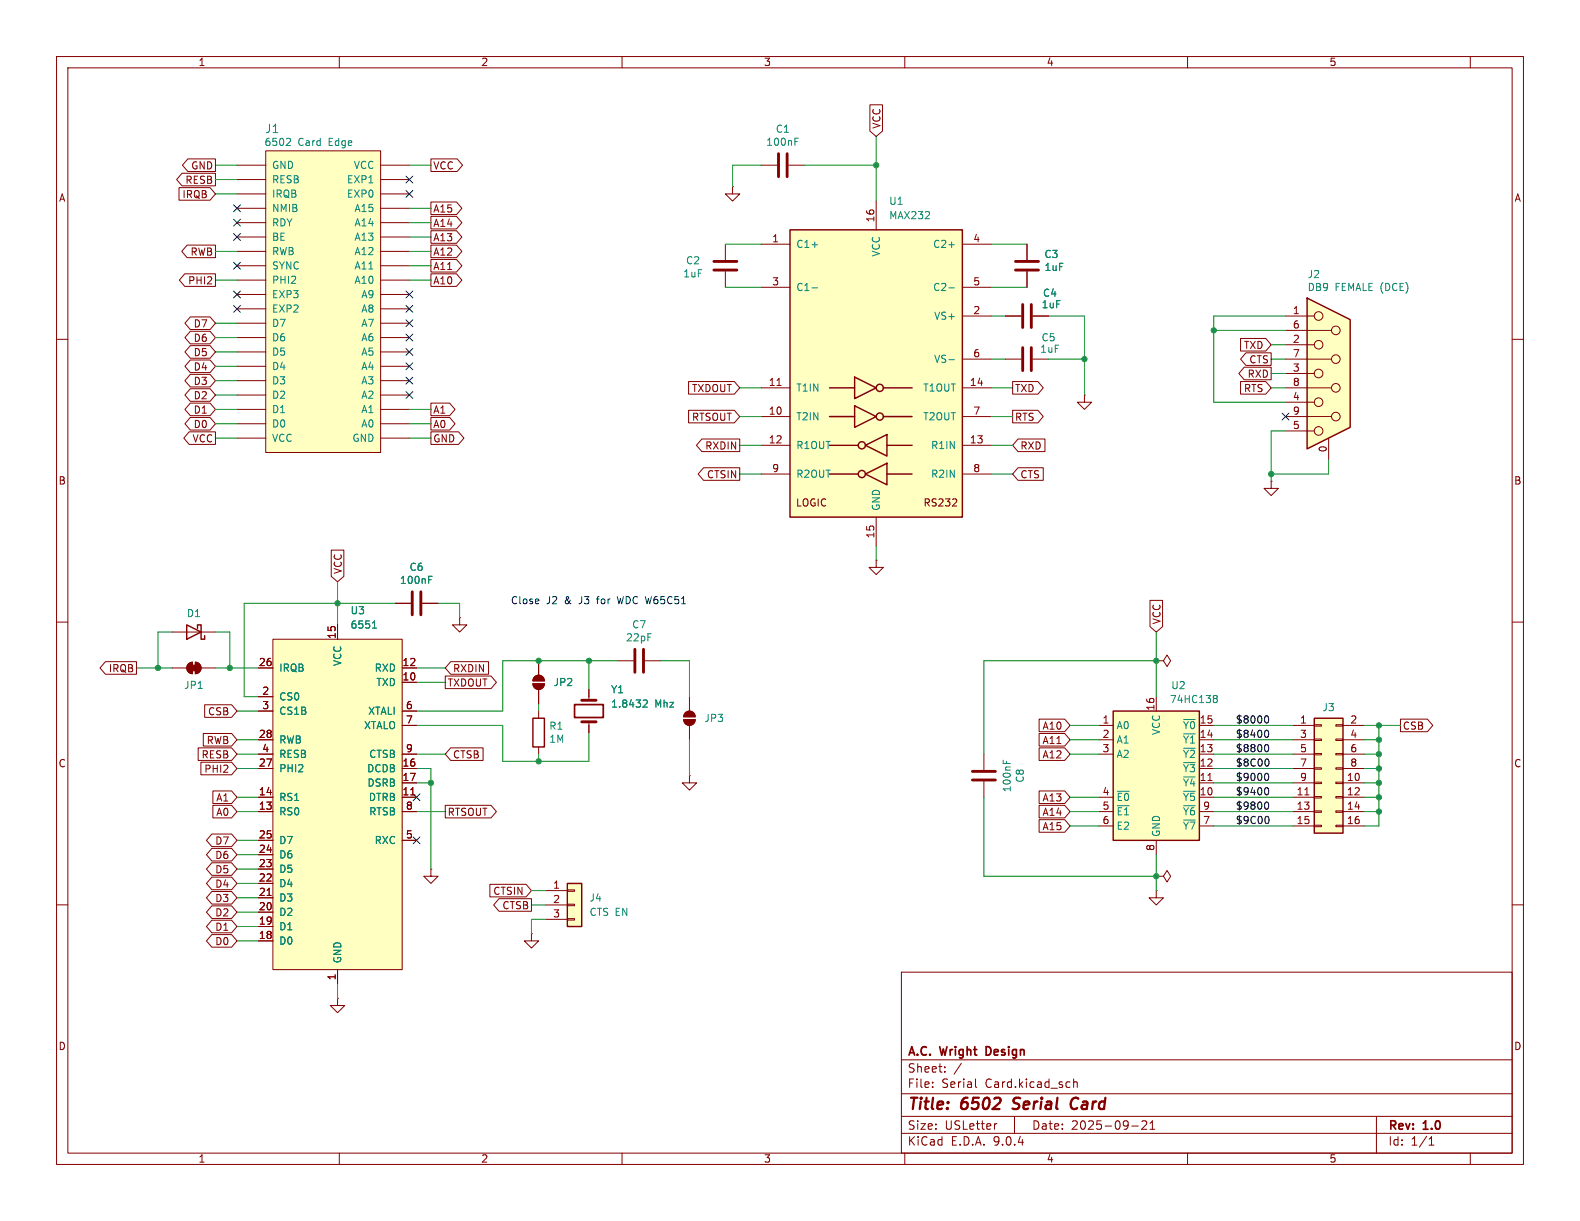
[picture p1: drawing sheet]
<svg xmlns="http://www.w3.org/2000/svg" width="279mm" height="216mm" viewBox="0 0 279 216" stroke-linecap="round" stroke-linejoin="round" font-family="sans-serif">
<g fill="none" stroke="#840000" stroke-width=".18">
<path d="M10 10h259.4v195.9h-259.4zM12 12h255.4v191.9h-255.4zM60 10v2M110 10v2M160 10v2M210 10v2M260 10v2M177.8 55.9h2.8M181.6 43.2v2.8M181.6 48v2.8M182.6 55.9h2.8M10 60h2"/>
<path d="M267.4 60h2M10 110h2M267.4 110h2M10 160h2M94 165.1v1.3h1.2l-1.2 1.2-1.3-1.2h1.3M94 165.1h.1M159.4 171.9h108v32h-108zM267.4 160h2M159.4 197.4h108M159.4 193.4h108M159.4 187.4h108M164.9 192.1v.2"/>
<path d="M164.9 191.4v.1M167.1 189.4v.2M167.1 188.7v.1M170 188l-1.3 1.9M172.5 190.8v1.3l.2 .2M176.3 198.7l-.3 .1M179.4 197.4v3M189.9 190.8v1.5M189.9 191.4l.2-.1 .3 .1 .1 .9M200.1 199.1h1.2M201.9 198.3l.6-.1 .2 .1 .1 .3-.9 1.1h.9M203.4 199.7h.8"/>
<path d="M203.4 198.6l.4-.4v1.5M243.4 197.4v6.5M60 203.9v2M110 203.9v2M159.4 200.4h108M160 203.9v2M210 203.9v2M252.7 202.5h.9M252.7 201.4l.4-.4v1.5M260 203.9v2"/>
</g>
<path d="M179 196l.3 .1M179.4 194.3l-.2 .4 .1 .2M190.3 194.1a1.13 1.13 0 0 0-.9 .7 1.13 1.13 0 0 0 .2 1.2l.3 .1 .5-.1" fill="none" stroke="#840000" stroke-width=".4"/>
<path d="M174.7 185.1h-.3v1.5h.3" fill="none" stroke="#840000" stroke-width=".3"/>
<path d="M179.6 46.2h4M179.6 47.8h4M180.8 53.8v4.1M182.4 53.8v4.1" fill="none" stroke="#840000" stroke-width=".51"/>
<path d="M139.7 40.6h30.5v50.8h-30.5z" fill="#ffffc2"/>
<g fill="none" stroke="#840000" stroke-width=".25">
<path d="M139.7 40.6h30.5v50.8h-30.5zM146.7 68.6h4.4M146.7 73.7h4.4M146.7 78.7h5.1M151.1 66.7l3.8 1.9-3.8 1.9zM151.1 71.8l3.8 1.9-3.8 1.9zM153 78.7l3.8-1.9v3.8zM156.2 68.6h5.1M156.2 73.7h5.1M156.8 78.7h4.5M146.7 83.8h5.1M153 83.8l3.8-1.9v3.8z"/>
<path d="M156.8 83.8h4.5"/>
<circle cx="152.4" cy="78.7" r=".63"/>
<circle cx="155.6" cy="68.6" r=".63"/>
<circle cx="155.6" cy="73.7" r=".63"/>
<circle cx="152.4" cy="83.8" r=".63"/>
</g>
<g fill="none" stroke="#840000" stroke-width=".18">
<path d="M134.6 29.2h2.8M139.4 29.2h2.8M154.9 35.6v5M134.6 43.2h5.1M134.6 50.8h5.1M170.2 43.2h5.1M170.2 50.8h5.1M170.2 55.9h5.1M134.6 68.6h5.1M134.6 73.7h5.1M134.6 78.7h5.1M137.4 68.2h.7"/>
<path d="M170.2 68.6h5.1M170.2 73.7h5.1M170.2 78.7h5.1M170.2 63.5h5.1M177.8 63.5h2.8M182.6 63.5h2.8M134.6 83.8h5.1M154.9 99.1v1.2h1.3l-1.3 1.3-1.2-1.3h1.2M154.9 99.1h.1M154.9 91.4v5.1M168.4 89.5h.8M169.1 88.3v.5"/>
<path d="M170.2 83.8h5.1M109.2 116.8h2.8M114 116.8h2.8"/>
</g>
<path d="M140.6 25h.4M140.6 24.4h.6M143.6 43.3h1M143.6 50.9h1M167.8 43.3h1M167.8 50.9h1M167.8 63.6h1" fill="none" stroke="#008484" stroke-width=".18"/>
<path d="M137.7 27.2v4M139.2 27.2v4M180.8 61.5v4M182.4 61.5v4M112.3 114.8v4.1M113.8 114.8v4.1" fill="none" stroke="#840000" stroke-width=".51"/>
<path d="M231.1 52.7l7.7 3.8v19.1l-7.7 3.8z" fill="#ffffc2"/>
<path d="M231.1 52.7l7.7 3.8v19.1l-7.7 3.8zM94.2 127h2.1v5.1h-2.1z" fill="none" stroke="#840000" stroke-width=".25"/>
<g fill="none" stroke="#840000" stroke-width=".18">
<path d="M227.3 55.9h5.1M227.3 58.4h8.2M191.8 69.9v1.2h1.2l-1.2 1.3-1.3-1.3h1.3M191.8 69.9h.1M227.3 61h5.1M227.3 63.5h8.2M227.3 66h5.1M227.3 68.6h8.2M227.3 71.1h5.1M227.3 73.7h8.2M227.3 76.2h5.1M234.9 77.5v3.8"/>
<path d="M224.8 85.1v1.3h1.3l-1.3 1.2-1.3-1.2h1.3M224.8 85.1h.1M81.3 109.2v1.3h1.2l-1.2 1.3-1.3-1.3h1.3M81.3 109.2h.1M94.5 119.7a1.02 1.02 0 0 1 1.1-.2 1.02 1.02 0 0 1 .7 .9h-2.1zM95.2 116.8v2.6M204.5 116.8h1.2l.7-1 .6 1-.6 1.1-.7-1.1M204.5 116.8h.1M94.2 120.9h2.1a1.02 1.02 0 0 1-1.1 1 1.02 1.02 0 0 1-1-1zM95.2 121.9v2.6M95.2 125.7v1.3M95.2 132.1v1.3"/>
<path d="M174 133.4v2.7M174 138.2v2.8"/>
<circle cx="233.2" cy="55.9" r=".76"/>
<circle cx="236.2" cy="58.4" r=".76"/>
<circle cx="233.2" cy="76.2" r=".76"/>
<circle cx="233.2" cy="66" r=".76"/>
<circle cx="233.2" cy="71.1" r=".76"/>
<circle cx="233.2" cy="61" r=".76"/>
<circle cx="236.2" cy="63.5" r=".76"/>
<circle cx="236.2" cy="73.7" r=".76"/>
<circle cx="236.2" cy="68.6" r=".76"/>
</g>
<path d="M172 136.4h4M172 137.9h4" fill="none" stroke="#840000" stroke-width=".51"/>
<path d="M177.4 134.4v.6M178 134.6v.4" fill="none" stroke="#008484" stroke-width=".18"/>
<g fill="#840000" stroke="#840000" stroke-width=".18">
<path d="M94.2 120.9h2.1a1.02 1.02 0 0 1-1.1 1 1.02 1.02 0 0 1-1-1z"/>
<path d="M94.5 119.7a1.02 1.02 0 0 1 1.1-.2 1.02 1.02 0 0 1 .7 .9h-2.1z"/>
</g>
<path d="M232.4 127h5.1v20.3h-5.1z" fill="#ffffc2"/>
<path d="M232.4 127h5.1v20.3h-5.1z" fill="none" stroke="#840000" stroke-width=".25"/>
<g fill="none" stroke="#840000" stroke-width=".18">
<path d="M228.6 128.3h3.8M228.6 130.8h3.8M228.6 133.4h3.8M228.6 135.9h3.8M228.6 138.4h3.8M232.4 128.1h1.3v.3h-1.3zM232.4 130.7h1.3v.2h-1.3zM232.4 133.2h1.3v.3h-1.3zM232.4 135.8h1.3v.2h-1.3zM232.4 138.3h1.3v.3h-1.3zM236.2 128.1h1.3v.3h-1.3zM236.2 130.7h1.3v.2h-1.3z"/>
<path d="M236.2 133.2h1.3v.3h-1.3zM236.2 135.8h1.3v.2h-1.3zM236.2 138.3h1.3v.3h-1.3zM237.5 128.3h3.8M237.5 130.8h3.8M237.5 133.4h3.8M237.5 135.9h3.8M237.5 138.4h3.8M228.6 141h3.8M228.6 143.5h3.8M228.6 146.1h3.8M230.7 140.6h.8"/>
<path d="M232.4 140.8h1.3v.3h-1.3zM232.4 143.4h1.3v.2h-1.3zM232.4 145.9h1.3v.3h-1.3zM236.2 140.8h1.3v.3h-1.3zM236.2 143.4h1.3v.2h-1.3zM236.2 145.9h1.3v.3h-1.3zM237.5 141h3.8M237.5 143.5h3.8M237.5 146.1h3.8"/>
</g>
<path d="M196.8 125.7h15.3v22.9h-15.3z" fill="#ffffc2"/>
<path d="M196.8 125.7h15.3v22.9h-15.3z" fill="none" stroke="#840000" stroke-width=".25"/>
<g fill="none" stroke="#840000" stroke-width=".18">
<path d="M104.1 121.9v1.9M104.1 127.6v1.9M120.9 127.3h2a1.02 1.02 0 0 1-1 1 1.02 1.02 0 0 1-1-1zM121.2 126a1.02 1.02 0 0 1 1.1-.2 1.02 1.02 0 0 1 .6 .9h-2zM121.9 137.2v1.2h1.3l-1.3 1.3-1.3-1.3h1.3M121.9 137.2h.1M121.9 123.2v2.5M121.9 128.3v2.5M194.3 128.3h2.5M194.3 130.8h2.5M194.3 133.4h2.5M204.5 123.2v2.5"/>
<path d="M212.1 128.3h2.5M212.1 130.8h2.5M212.1 133.4h2.5M212.1 135.9h2.5M212.1 138.4h2.5M213.6 138h.7M194.3 141h2.5M194.3 143.5h2.5M194.3 146.1h2.5M204.5 154.9h1.2l.7-1 .6 1-.6 1.1-.7-1.1M204.5 154.9h.1M204.5 157.5v1.3h1.2l-1.2 1.2-1.3-1.2h1.3"/>
<path d="M204.5 157.5h.1M204.5 148.6v2.5M212.1 141h2.5M212.1 143.5h2.5M212.1 146.1h2.5M59.7 176.5v1.3h1.3l-1.3 1.3-1.3-1.3h1.3M59.7 176.5h.1"/>
</g>
<path d="M113.8 123.8h.4l.3 .3-.8 .9h.8M197.6 139.9h2.1M209.3 127.2h2.1M214.7 123.5h.1M214.7 123h.3l.2 .1 .1 .2-.3 .2M214.8 123.5h.2M214.8 123.5l-.1 .1M215 123.5l.3 .3-.1 .3-.2 .1h-.3" fill="none" stroke="#008484" stroke-width=".18"/>
<path d="M102.9 123.8h2.5M102.9 127.6h2.5" fill="none" stroke="#840000" stroke-width=".51"/>
<path d="M101.6 124.6h5.1v2.3h-5.1z" fill="none" stroke="#840000" stroke-width=".3"/>
<g fill="#840000" stroke="#840000" stroke-width=".18">
<path d="M120.9 127.3h2a1.02 1.02 0 0 1-1 1 1.02 1.02 0 0 1-1-1z"/>
<path d="M121.2 126a1.02 1.02 0 0 1 1.1-.2 1.02 1.02 0 0 1 .6 .9h-2z"/>
</g>
<path d="M48.3 113h22.8v58.5h-22.8z" fill="#ffffc2"/>
<g fill="none" stroke="#840000" stroke-width=".18">
<path d="M45.7 118.1h2.6M48.3 113h22.8v58.5h-22.8zM59.7 110.5v2.5M69.8 106.7h2.8M71.1 118.1h2.6M74.7 106.7h2.8M45.7 123.2h2.6M45.7 125.7h2.6M45.7 130.8h2.6M45.7 133.4h2.6M45.7 135.9h2.6M71.1 125.7h2.6"/>
<path d="M71.1 133.4h2.6M71.1 135.9h2.6M71.1 120.7h2.6M71.1 128.3h2.6M71.1 138.4h2.6M45.7 141h2.6M45.7 143.5h2.6M45.7 148.6h2.6M45.7 151.1h2.6M45.7 153.7h2.6M45.7 156.2h2.6M45.7 158.8h2.6"/>
<path d="M47.2 158.3h.8M71.1 141h2.6M71.1 143.5h2.6M71.1 148.6h2.6M72.6 140.6h.8M45.7 161.3h2.6M45.7 163.8h2.6M45.7 166.4h2.6M59.7 171.5v2.5"/>
</g>
<path d="M65.9 111.1h.7M66 110.1l.2-.3v1.3M75.8 102.5h.4M75.8 101.9h.6" fill="none" stroke="#008484" stroke-width=".18"/>
<path d="M72.9 104.6v4.1M74.4 104.6v4.1" fill="none" stroke="#840000" stroke-width=".51"/>
<path d="M47 26.7h20.3v53.3h-20.3z" fill="#ffffc2"/>
<g fill="none" stroke="#840000" stroke-width=".18">
<path d="M41.9 29.2h5.1M41.9 31.8h5.1M41.9 34.3h5.1M41.9 36.8h5.1M41.9 39.4h5.1M47 26.7h20.3v53.3h-20.3zM67.3 29.2h5.1M67.3 31.8h5.1M67.3 34.3h5.1M67.3 36.8h5.1M67.3 39.4h5.1M129.5 33v1.3h1.3l-1.3 1.3-1.2-1.3h1.2"/>
<path d="M129.5 33h.1M41.9 41.9h5.1M41.9 44.5h5.1M41.9 47h5.1M41.9 49.5h5.1M41.9 52.1h5.1M41.9 54.6h5.1M41.9 57.2h5.1M41.9 59.7h5.1M67.3 41.9h5.1M67.3 44.5h5.1M67.3 47h5.1"/>
<path d="M67.3 49.5h5.1M67.3 52.1h5.1M67.3 54.6h5.1M67.3 57.2h5.1M67.3 59.7h5.1M128.3 43.2v2.8M128.3 48v2.8M41.9 62.2h5.1M41.9 64.8h5.1M41.9 67.3h5.1M41.9 69.9h5.1M41.9 72.4h5.1"/>
<path d="M41.9 74.9h5.1M41.9 77.5h5.1M67.3 62.2h5.1M67.3 64.8h5.1M67.3 67.3h5.1M67.3 69.9h5.1M67.3 72.4h5.1M67.3 74.9h5.1M67.3 77.5h5.1M30.5 111.8h7.6M30.5 118.1h2.5M33.3 117.4l.7-.3v2a1.02 1.02 0 0 1-.9-.6 1.02 1.02 0 0 1 .2-1.1z"/>
<path d="M34.5 117.1a1.02 1.02 0 0 1 1.1 1 1.02 1.02 0 0 1-1.1 1zM35.6 118.1h2.5M76.2 153.7v1.2h1.3l-1.3 1.3-1.3-1.3h1.3M76.2 153.7h.1"/>
</g>
<path d="M51.1 24.5l.3 .2-.1 .3-.7 .7h.8" fill="none" stroke="#008484" stroke-width=".18"/>
<path d="M33 110.5l2.6 1.3-2.6 1.2zM34.9 111.1v-.6h.7v2.5h.6v-.6" fill="none" stroke="#840000" stroke-width=".25"/>
<g fill="#840000" stroke="#840000" stroke-width=".18">
<path d="M33.8 117.6h1v1h-1z"/>
<path d="M33.3 117.4l.7-.3v2a1.02 1.02 0 0 1-.9-.6 1.02 1.02 0 0 1 .2-1.1z"/>
<path d="M34.5 117.1a1.02 1.02 0 0 1 1.1 1 1.02 1.02 0 0 1-1.1 1z"/>
</g>
<path d="M126.2 46.2h4.1M126.2 47.8h4.1" fill="none" stroke="#840000" stroke-width=".51"/>
<path d="M100.3 156.2h2.6v7.6h-2.6z" fill="#ffffc2"/>
<path d="M100.3 156.2h2.6v7.6h-2.6z" fill="none" stroke="#840000" stroke-width=".25"/>
<g fill="none" stroke="#840000" stroke-width=".18">
<path d="M153.8 18.5h2.3v4.7l-1.2 .9-1.1-.9zM31.7 33.2h5.4l1 1.1-1 1.1h-5.4zM32.2 30.6h5.9v2.3h-5.9l-1-1.1zM33.2 28.1h4.9v2.2h-4.9l-.9-1.1zM76.2 28.1h4.6l1 1.1-1 1.1h-4.6zM76.2 35.7h4.5l1 1.1-1 1.1h-4.5zM76.2 38.3h4.5l1 1.1-1 1.1h-4.5zM32.7 48.4h5.4v2.2h-5.4l-1-1.1zM33.1 43.3h5v2.3h-5l-1-1.1zM33.7 56h3.4l1 1.2-1 1.1h-3.4l-1-1.1zM33.7 58.6h3.4l1 1.1-1 1.1h-3.4l-1-1.1zM76.2 48.4h4.5l1 1.1-1 1.1h-4.5z"/>
<path d="M76.2 45.9h4.5l1 1.1-1 1.1h-4.5zM76.2 43.3h4.5l1 1.2-1 1.1h-4.5zM76.2 40.8h4.5l1 1.1-1 1.1h-4.5zM177.8 55.9h2.8M181.6 43.2v2.8M181.6 48v2.8M182.6 55.9h2.8M219.4 59.8h4.4l1 1.2-1 1.1h-4.4zM33.5 76.4h4.6v2.2h-4.6l-1-1.1zM33.7 71.3h3.4l1 1.1-1 1.1h-3.4l-1-1.1zM33.7 66.2h3.4l1 1.1-1 1.1h-3.4l-1-1.1zM33.7 63.7h3.4l1 1.1-1 1.1h-3.4l-1-1.1z"/>
<path d="M33.7 61.1h3.4l1 1.1-1 1.1h-3.4l-1-1.1zM33.7 73.8h3.4l1 1.1-1 1.1h-3.4l-1-1.1zM33.7 68.7h3.4l1 1.2-1 1.1h-3.4l-1-1.1zM76.2 71.3h3.3l1 1.1-1 1.1h-3.3zM76.2 76.4h4.9l.9 1.1-.9 1.1h-4.9zM76.2 73.8h3.3l1 1.1-1 1.1h-3.3zM121.8 67.5h8.1l.9 1.1-.9 1.1h-8.1zM121.8 72.5h8.1l.9 1.2-.9 1.1h-8.1zM124.1 77.6h6.7v2.3h-6.7l-.9-1.2zM179.1 67.5h4.4l1 1.1-1 1.1h-4.4zM179.1 72.5h4.4l1 1.2-1 1.1h-4.4zM180 77.6h4.8v2.3h-4.8l-.9-1.2z"/>
<path d="M219.4 67.5h4.4l1 1.1-1 1.1h-4.4zM220 64.9h4.8v2.3h-4.8l-.9-1.2zM220.3 62.4h4.5v2.2h-4.5l-.9-1.1zM58.6 97.3h2.2v4.6l-1.1 1-1.1-1zM124.4 82.7h6.4v2.2h-6.4l-.9-1.1zM180 82.7h4.5v2.2h-4.5l-.9-1.1zM18.6 117h5.5v2.2h-5.5l-.9-1.1zM45.7 118.1h2.6M59.7 110.5v2.5M69.8 106.7h2.8M71.1 118.1h2.6M74.7 106.7h2.8"/>
<path d="M78.7 119.5h8.1l1 1.2-1 1.1h-8.1zM79.7 117h6.7v2.2h-6.7l-1-1.1zM95.2 116.8v2.6M203.4 106.2h2.2v4.6l-1.1 1-1.1-1zM35 132.2h6l.9 1.2-.9 1.1h-6zM35.5 134.8h5.5l.9 1.1-.9 1.1h-5.5zM35.9 129.7h5.1l.9 1.1-.9 1.1h-5.1zM36.2 124.6h4.8l.9 1.1-.9 1.1h-4.8zM37.6 139.9h3.4l.9 1.1-.9 1.1h-3.4zM45.7 123.2h2.6M45.7 125.7h2.6M45.7 130.8h2.6"/>
<path d="M45.7 133.4h2.6M45.7 135.9h2.6M71.1 125.7h2.6M71.1 133.4h2.6M71.1 135.9h2.6M71.1 120.7h2.6M71.1 128.3h2.6M71.1 138.4h2.6M79.7 132.2h5.7v2.3h-5.7l-1-1.1zM95.2 121.9v2.6M104.1 121.9v1.3M104.1 128.3v1.2"/>
<path d="M183.8 129.7h4.5l.9 1.1-.9 1.1h-4.5zM183.8 127.2h4.5l.9 1.1-.9 1.1h-4.5zM183.8 132.2h4.5l.9 1.2-.9 1.1h-4.5zM183.8 139.9h4.5l.9 1.1-.9 1.1h-4.5zM247.6 127.2h4.8l1 1.1-1 1.1h-4.8zM37.5 157.6h3.5l.9 1.2-.9 1.1h-3.5l-1-1.1zM37.5 147.5h3.5l.9 1.1-.9 1.1h-3.5l-1-1.1zM37.5 150h3.5l.9 1.1-.9 1.1h-3.5l-1-1.1zM37.5 152.6h3.5l.9 1.1-.9 1.1h-3.5l-1-1.1zM37.5 155.1h3.5l.9 1.1-.9 1.1h-3.5l-1-1.1zM37.6 142.4h3.4l.9 1.1-.9 1.1h-3.4zM45.7 141h2.6"/>
<path d="M45.7 143.5h2.6M45.7 148.6h2.6M45.7 151.1h2.6M45.7 153.7h2.6M45.7 156.2h2.6M45.7 158.8h2.6M47.2 158.3h.8M71.1 141h2.6M71.1 143.5h2.6M71.1 148.6h2.6M72.6 140.6h.8M78.7 142.4h8.1l1 1.1-1 1.1h-8.1z"/>
<path d="M86.6 156.4h6.4l1 1.1-1 1.1h-6.4zM88.2 158.9h5.8v2.2h-5.8l-.9-1.1zM96.5 157.5h3.8M100.3 157.4h1.3v.2h-1.3zM100.3 159.9h1.3v.2h-1.3zM183.8 144.9h4.5l.9 1.2-.9 1.1h-4.5zM183.8 142.4h4.5l.9 1.1-.9 1.1h-4.5zM37.5 162.7h3.5l.9 1.1-.9 1.1h-3.5l-1-1.1zM37.5 160.2h3.5l.9 1.1-.9 1.1h-3.5l-1-1.1zM37.5 165.3h3.5l.9 1.1-.9 1.1h-3.5l-1-1.1zM45.7 161.3h2.6M45.7 163.8h2.6"/>
<path d="M45.7 166.4h2.6M59.7 171.5v2.5M96.5 160h3.8M96.5 162.6h3.8M100.3 162.4h1.3v.3h-1.3z"/>
</g>
<path d="M223.8 129.2l.1-.1a.68 .68 0 0 1 .5 .7 .68 .68 0 0 1-.5 .6l-.1-.1M223.8 126.6h.1a.68 .68 0 0 1 .5 .6 .68 .68 0 0 1-.5 .6h-.1M223.8 131.7h.1a.68 .68 0 0 1 .5 .6 .68 .68 0 0 1-.5 .6h-.1M223.8 136.8l.1-.1a.68 .68 0 0 1 .5 .7 .68 .68 0 0 1-.5 .6l-.1-.1M223.8 139.3h.1a.68 .68 0 0 1 .5 .6 .68 .68 0 0 1-.5 .6h-.1M224.1 134.2a.79 .79 0 0 1 0 1.3M223.8 141.9l.1-.1a.68 .68 0 0 1 .5 .7 .68 .68 0 0 1-.5 .6l-.1-.1M224.1 144.4a.79 .79 0 0 1 0 1.2" fill="none" stroke="#000" stroke-width=".18"/>
<g fill="none" stroke="#008400" stroke-width=".18">
<path d="M38.1 31.8h3.8M38.1 29.2h3.8M38.1 34.3h3.8M72.4 29.2h3.8M72.4 39.4h3.8M72.4 36.8h3.8M134.6 29.2h-5.1v3.8M142.2 29.2h12.7M154.9 24.1v11.5M38.1 57.2h3.8M38.1 59.7h3.8M38.1 49.5h3.8"/>
<path d="M38.1 44.5h3.8M72.4 49.5h3.8M72.4 44.5h3.8M72.4 41.9h3.8M72.4 47h3.8M128.3 43.2h6.3M128.3 50.8h6.3M175.3 43.2h6.3M175.3 55.9h2.5M175.3 50.8h6.3M185.4 55.9h6.4v14M214.6 58.4h12.7"/>
<path d="M227.3 55.9h-12.7v15.2h12.7M38.1 62.2h3.8M38.1 64.8h3.8M38.1 77.5h3.8M38.1 69.9h3.8M38.1 72.4h3.8M38.1 74.9h3.8M38.1 67.3h3.8M72.4 77.5h3.8M72.4 72.4h3.8M72.4 74.9h3.8M130.8 73.7h3.8"/>
<path d="M130.8 78.7h3.8M130.8 68.6h3.8M175.3 73.7h3.8M175.3 78.7h3.8M175.3 68.6h3.8M175.3 63.5h2.5M185.4 63.5h6.4M224.8 68.6h2.5M224.8 63.5h2.5M224.8 66h2.5M224.8 61h2.5M227.3 76.2h-2.5v8.9"/>
<path d="M130.8 83.8h3.8M154.9 96.5v2.6M175.3 83.8h3.8M234.9 81.3v2.5h-10.1M24.1 118.1h6.4M30.5 111.8h-2.6v6.3M38.1 111.8h2.5v6.3M38.1 118.1h7.6M59.7 102.9v7.6M69.8 106.7h-26.6v16.5h2.5M73.7 118.1h5M77.5 106.7h3.8v2.5"/>
<path d="M104.1 116.8v5.1M109.2 116.8h-20.3v8.9h-15.2M116.8 116.8h5.1v6.4M204.5 116.8h-30.5v16.6M204.5 111.8v11.4M41.9 125.7h3.8M41.9 133.4h3.8M41.9 135.9h3.8M41.9 130.8h3.8M73.7 128.3h15.2v6.3h15.2v-5.1M73.7 133.4h5M73.7 135.9h2.5v17.8"/>
<path d="M73.7 138.4h2.5M73.7 120.7h5M95.2 124.5v1.2M95.2 133.4v1.2M121.9 130.8v6.4M189.2 128.3h5.1M189.2 133.4h5.1M189.2 130.8h5.1M214.6 128.3h14M214.6 133.4h14M214.6 135.9h14M214.6 130.8h14"/>
<path d="M214.6 138.4h14M241.3 128.3h6.3M241.3 133.4h2.5M241.3 135.9h2.5M241.3 130.8h2.5M241.3 138.4h2.5M243.8 128.3v17.8h-2.5M41.9 143.5h3.8M41.9 141h3.8M41.9 148.6h3.8M41.9 153.7h3.8M41.9 158.8h3.8"/>
<path d="M41.9 156.2h3.8M41.9 151.1h3.8M73.7 143.5h5M94 157.5h2.5M174 141v13.9h30.5M189.2 143.5h5.1M189.2 141h5.1M189.2 146.1h5.1M204.5 151.1v6.4M214.6 143.5h14M214.6 141h14M214.6 146.1h14"/>
<path d="M241.3 143.5h2.5M241.3 141h2.5M41.9 161.3h3.8M41.9 166.4h3.8M41.9 163.8h3.8M59.7 174v2.5M94 160h2.5M96.5 162.6h-2.5v2.5"/>
</g>
<g fill="none" stroke="#000084" stroke-width=".18">
<path d="M41.3 36.2l1.2 1.2M41.3 38.8l1.2 1.2M42.5 36.2l-1.2 1.2M42.5 38.8l-1.2 1.2M71.8 33.7l1.2 1.2M71.8 31.1l1.2 1.3M73 33.7l-1.2 1.2M73 31.1l-1.2 1.3M41.3 46.4l1.2 1.2M41.3 51.5l1.2 1.2M41.3 54l1.2 1.2M41.3 41.3l1.2 1.2"/>
<path d="M42.5 46.4l-1.2 1.2M42.5 51.5l-1.2 1.2M42.5 54l-1.2 1.2M42.5 41.3l-1.2 1.2M71.8 59.1l1.2 1.2M71.8 56.5l1.2 1.3M71.8 51.5l1.2 1.2M71.8 54l1.2 1.2M73 59.1l-1.2 1.2M73 56.5l-1.2 1.3M73 51.5l-1.2 1.2M73 54l-1.2 1.2"/>
<path d="M71.8 61.6l1.2 1.2M71.8 64.2l1.2 1.2M71.8 66.7l1.2 1.2M71.8 69.2l1.2 1.3M73 61.6l-1.2 1.2M73 64.2l-1.2 1.2M73 66.7l-1.2 1.2M73 69.2l-1.2 1.3M226.7 73.1l1.2 1.2M227.9 73.1l-1.2 1.2M73.1 148l1.2 1.2M73.1 140.4l1.2 1.2"/>
<path d="M74.3 148l-1.2 1.2M74.3 140.4l-1.2 1.2"/>
</g>
<path d="M109.2 105.5l.3 1.3" fill="none" stroke="#0000c2" stroke-width=".18"/>
<path d="M65.9 111.1h.7M66 110.1l.2-.3v1.3M75.8 102.5h.4M75.8 101.9h.6M113.8 123.8h.4l.3 .3-.8 .9h.8" fill="none" stroke="#008484" stroke-width=".18"/>
<g fill="#008400" stroke="#008400" stroke-width=".18">
<circle cx="104.1" cy="116.8" r=".46"/>
<circle cx="95.2" cy="116.8" r=".46"/>
<circle cx="95.2" cy="134.6" r=".46"/>
<circle cx="76.2" cy="138.4" r=".46"/>
<circle cx="59.7" cy="106.7" r=".46"/>
<circle cx="40.6" cy="118.1" r=".46"/>
<circle cx="27.9" cy="118.1" r=".46"/>
<circle cx="204.5" cy="154.9" r=".46"/>
<circle cx="204.5" cy="116.8" r=".46"/>
<circle cx="214.6" cy="58.4" r=".46"/>
<circle cx="224.8" cy="83.8" r=".46"/>
<circle cx="243.8" cy="143.5" r=".46"/>
<circle cx="243.8" cy="141" r=".46"/>
<circle cx="243.8" cy="138.4" r=".46"/>
<circle cx="243.8" cy="133.4" r=".46"/>
<circle cx="243.8" cy="128.3" r=".46"/>
<circle cx="243.8" cy="130.8" r=".46"/>
<circle cx="243.8" cy="135.9" r=".46"/>
<circle cx="191.8" cy="63.5" r=".46"/>
<circle cx="154.9" cy="29.2" r=".46"/>
</g>
<g font-size="2.8" fill="#840000">
<text x="160.4" y="196.8">Title:</text>
<text x="170.1" y="196.8">6502</text>
<text x="180" y="196.8">Serial</text>
<text x="191" y="196.8">Card</text>
</g>
<text font-size="2.1" fill="#008484" x="46.8" y="23.7">J1</text>
<g font-size="2.1" fill="#840000">
<text x="160.4" y="189.9">Sheet:</text>
<text x="160.4" y="187.1">A.C.</text>
<text x="166.4" y="187.1">Wright</text>
<text x="175" y="187.1">Design</text>
<text x="160.4" y="192.6">File:</text>
<text x="166.5" y="192.6">Serial</text>
<text x="174.3" y="192.6">Card.kicad_sch</text>
<text x="160.4" y="202.8">KiCad</text>
<text x="160.4" y="200">Size:</text>
<text x="167.1" y="200">USLetter</text>
<text x="168.1" y="202.8">E.D.A.</text>
<text x="175.7" y="202.8">9.0.4</text>
<text x="182.4" y="200">Date:</text>
<text x="189.4" y="200">2025-09-21</text>
<text x="245.4" y="200.2">Rev:</text>
<text x="245.4" y="202.8">Id:</text>
<text x="249.5" y="202.8">1/1</text>
<text x="251.8" y="200.2">1.0</text>
</g>
<g font-size="1.8" fill="#840000">
<text x="35" y="11.9">1</text>
<text x="85" y="11.9">2</text>
<text x="135" y="11.9">3</text>
<text x="185" y="11.9">4</text>
<text x="235" y="11.9">5</text>
<text x="155.9" y="22.9" transform="rotate(-90 155.9 22.9)">VCC</text>
<text x="10.3" y="35.9">A</text>
<text x="32.2" y="35.2">IRQB</text>
<text x="32.7" y="32.7">RESB</text>
<text x="33.7" y="30.2">GND</text>
<text x="76.5" y="30.2">VCC</text>
<text x="267.7" y="35.9">A</text>
<text x="76.5" y="37.8">A15</text>
<text x="76.5" y="40.3">A14</text>
<text x="154.7" y="39.4" transform="rotate(-90 154.7 39.4)">16</text>
<text x="33.6" y="45.4">RWB</text>
<text x="76.5" y="47.9">A11</text>
<text x="76.5" y="45.4">A12</text>
<text x="76.5" y="42.9">A13</text>
<text x="136.5" y="42.9">1</text>
<text x="172" y="42.9">4</text>
<text x="33.2" y="50.5">PHI2</text>
<text x="76.5" y="50.5">A10</text>
<text x="136.5" y="50.5">3</text>
<text x="172" y="50.5">5</text>
<text x="34.1" y="58.1">D7</text>
<text x="172" y="55.6">2</text>
<text x="228.5" y="55.6">1</text>
<text x="228.5" y="58.2">6</text>
<text x="34.1" y="65.7">D4</text>
<text x="34.1" y="63.2">D5</text>
<text x="34.1" y="60.6">D6</text>
<text x="172" y="63.2">6</text>
<text x="219.9" y="61.9">TXD</text>
<text x="220.8" y="64.5">CTS</text>
<text x="228.5" y="60.7">2</text>
<text x="228.5" y="63.2">7</text>
<text x="228.5" y="65.8">3</text>
<text x="34.1" y="68.3">D3</text>
<text x="34.1" y="70.8">D2</text>
<text x="122.3" y="69.5">TXDOUT</text>
<text x="135.8" y="68.3">11</text>
<text x="171.4" y="68.3">14</text>
<text x="179.4" y="69.5">TXD</text>
<text x="219.9" y="69.5">RTS</text>
<text x="220.5" y="67">RXD</text>
<text x="228.5" y="68.3">8</text>
<text x="228.5" y="70.9">4</text>
<text x="34.1" y="73.3">D1</text>
<text x="34.1" y="75.9">D0</text>
<text x="76.5" y="73.3">A1</text>
<text x="76.5" y="75.9">A0</text>
<text x="122.3" y="74.6">RTSOUT</text>
<text x="135.8" y="73.4">10</text>
<text x="172" y="73.4">7</text>
<text x="179.4" y="74.6">RTS</text>
<text x="228.5" y="73.4">9</text>
<text x="228.5" y="75.9">5</text>
<text x="34" y="78.4">VCC</text>
<text x="76.5" y="78.4">GND</text>
<text x="124.6" y="79.7">RXDIN</text>
<text x="135.8" y="78.5">12</text>
<text x="136.5" y="83.6">9</text>
<text x="171.4" y="78.5">13</text>
<text x="172" y="83.6">8</text>
<text x="180.3" y="79.7">RXD</text>
<text x="234.7" y="80.1" transform="rotate(-90 234.7 80.1)">0</text>
<text x="10.3" y="85.9">B</text>
<text x="124.9" y="84.8">CTSIN</text>
<text x="140.7" y="89.8">LOGIC</text>
<text x="163.2" y="89.8">RS232</text>
<text x="180.3" y="84.8">CTS</text>
<text x="267.7" y="85.9">B</text>
<text x="154.7" y="95.3" transform="rotate(-90 154.7 95.3)">15</text>
<text x="60.6" y="101.6" transform="rotate(-90 60.6 101.6)">VCC</text>
<text x="59.4" y="113.1" transform="rotate(-90 59.4 113.1)">15</text>
<text x="205.4" y="110.5" transform="rotate(-90 205.4 110.5)">VCC</text>
<text x="19.1" y="119.1">IRQB</text>
<text x="45.7" y="117.9">26</text>
<text x="71.1" y="117.9">12</text>
<text x="80" y="119.1">RXDIN</text>
<text x="46.3" y="122.9">2</text>
<text x="46.3" y="125.5">3</text>
<text x="71.1" y="120.4">10</text>
<text x="71.7" y="125.5">6</text>
<text x="79.1" y="121.6">TXDOUT</text>
<text x="204.2" y="125.8" transform="rotate(-90 204.2 125.8)">16</text>
<text x="36.4" y="131.8">RWB</text>
<text x="36.7" y="126.7">CSB</text>
<text x="45.7" y="130.6">28</text>
<text x="71.7" y="128">7</text>
<text x="184.2" y="131.8">A11</text>
<text x="184.2" y="129.2">A10</text>
<text x="194.9" y="128">1</text>
<text x="194.9" y="130.6">2</text>
<text x="212" y="128">15</text>
<text x="212" y="130.6">14</text>
<text x="229.8" y="128">1</text>
<text x="229.8" y="130.6">3</text>
<text x="238.7" y="128">2</text>
<text x="238.7" y="130.6">4</text>
<text x="248" y="129.2">CSB</text>
<text x="10.3" y="135.9">C</text>
<text x="35.5" y="134.3">RESB</text>
<text x="36" y="136.8">PHI2</text>
<text x="45.7" y="135.6">27</text>
<text x="46.3" y="133.1">4</text>
<text x="71.1" y="135.6">16</text>
<text x="71.7" y="133.1">9</text>
<text x="80" y="134.3">CTSB</text>
<text x="184.2" y="134.3">A12</text>
<text x="194.9" y="133.1">3</text>
<text x="212" y="133.1">13</text>
<text x="212" y="135.6">12</text>
<text x="229.8" y="133.1">5</text>
<text x="229.8" y="135.6">7</text>
<text x="238.7" y="133.1">6</text>
<text x="238.7" y="135.6">8</text>
<text x="267.7" y="135.9">C</text>
<text x="38.1" y="141.9">A1</text>
<text x="45.7" y="140.7">14</text>
<text x="45.7" y="143.3">13</text>
<text x="71.1" y="138.2">17</text>
<text x="71.1" y="140.7">11</text>
<text x="71.7" y="143.3">8</text>
<text x="184.2" y="141.9">A13</text>
<text x="194.9" y="140.7">4</text>
<text x="194.9" y="143.3">5</text>
<text x="212" y="138.2">11</text>
<text x="212" y="140.7">10</text>
<text x="212.7" y="143.3">9</text>
<text x="229.2" y="140.7">11</text>
<text x="229.2" y="143.3">13</text>
<text x="229.8" y="138.2">9</text>
<text x="238.1" y="138.2">10</text>
<text x="238.1" y="140.7">12</text>
<text x="238.1" y="143.3">14</text>
<text x="38" y="149.5">D7</text>
<text x="38.1" y="144.5">A0</text>
<text x="45.7" y="148.3">25</text>
<text x="71.7" y="148.3">5</text>
<text x="79.1" y="144.5">RTSOUT</text>
<text x="184.2" y="147">A15</text>
<text x="184.2" y="144.5">A14</text>
<text x="194.9" y="145.8">6</text>
<text x="212.7" y="145.8">7</text>
<text x="229.2" y="145.8">15</text>
<text x="238.1" y="145.8">16</text>
<text x="38" y="152.1">D6</text>
<text x="38" y="154.6">D5</text>
<text x="45.7" y="150.9">24</text>
<text x="45.7" y="153.4">23</text>
<text x="45.7" y="156">22</text>
<text x="204.2" y="150.6" transform="rotate(-90 204.2 150.6)">8</text>
<text x="38" y="159.7">D3</text>
<text x="38" y="157.2">D4</text>
<text x="45.7" y="158.5">21</text>
<text x="45.7" y="161">20</text>
<text x="87.1" y="158.4">CTSIN</text>
<text x="88.7" y="161">CTSB</text>
<text x="97.7" y="157.2">1</text>
<text x="97.7" y="159.8">2</text>
<text x="38" y="164.8">D1</text>
<text x="38" y="162.2">D2</text>
<text x="38" y="167.3">D0</text>
<text x="45.7" y="163.6">19</text>
<text x="45.7" y="166.1">18</text>
<text x="97.7" y="162.3">3</text>
<text x="59.4" y="173.4" transform="rotate(-90 59.4 173.4)">1</text>
<text x="10.3" y="185.9">D</text>
<text x="267.7" y="185.9">D</text>
<text x="35" y="205.8">1</text>
<text x="85" y="205.8">2</text>
<text x="135" y="205.8">3</text>
<text x="185" y="205.8">4</text>
<text x="235" y="205.8">5</text>
</g>
<g font-size="1.8" fill="#008484">
<text x="137.1" y="23.7">C1</text>
<text x="46.7" y="26">6502</text>
<text x="52.7" y="26">Card</text>
<text x="58.2" y="26">Edge</text>
<text x="135.4" y="26">100nF</text>
<text x="48" y="30.1">GND</text>
<text x="48" y="32.6">RESB</text>
<text x="48" y="35.2">IRQB</text>
<text x="61.3" y="32.6">EXP1</text>
<text x="61.3" y="35.2">EXP0</text>
<text x="62.5" y="30.1">VCC</text>
<text x="48" y="37.7">NMIB</text>
<text x="48" y="40.2">RDY</text>
<text x="62.6" y="37.7">A15</text>
<text x="62.6" y="40.2">A14</text>
<text x="157.1" y="36.4">U1</text>
<text x="157.1" y="39">MAX232</text>
<text x="48" y="42.8">BE</text>
<text x="48" y="45.3">RWB</text>
<text x="48" y="47.9">SYNC</text>
<text x="62.6" y="42.8">A13</text>
<text x="62.6" y="45.3">A12</text>
<text x="62.6" y="47.9">A11</text>
<text x="121.2" y="46.9">C2</text>
<text x="140.7" y="44">C1+</text>
<text x="155.8" y="45.5" transform="rotate(-90 155.8 45.5)">VCC</text>
<text x="164.9" y="44">C2+</text>
<text x="184.6" y="45.8">C3</text>
<text x="48" y="50.4">PHI2</text>
<text x="48" y="52.9">EXP3</text>
<text x="62.6" y="50.4">A10</text>
<text x="63.8" y="52.9">A9</text>
<text x="120.7" y="49.3">1uF</text>
<text x="140.7" y="51.7">C1-</text>
<text x="164.9" y="51.7">C2-</text>
<text x="184.3" y="52.7">C4</text>
<text x="184.6" y="48.1">1uF</text>
<text x="231.1" y="49.4">J2</text>
<text x="231.1" y="51.7">DB9</text>
<text x="236.1" y="51.7">FEMALE (DCE)</text>
<text x="48" y="55.5">EXP2</text>
<text x="48" y="58">D7</text>
<text x="63.8" y="55.5">A8</text>
<text x="63.8" y="58">A7</text>
<text x="165.1" y="56.7">VS+</text>
<text x="184.1" y="54.7">1uF</text>
<text x="48" y="60.6">D6</text>
<text x="48" y="63.1">D5</text>
<text x="48" y="65.6">D4</text>
<text x="63.8" y="60.6">A6</text>
<text x="63.8" y="63.1">A5</text>
<text x="63.8" y="65.6">A4</text>
<text x="165.1" y="64.4">VS-</text>
<text x="183.8" y="62.6">1uF</text>
<text x="184.1" y="60.6">C5</text>
<text x="48" y="68.2">D3</text>
<text x="48" y="70.7">D2</text>
<text x="63.8" y="68.2">A3</text>
<text x="63.8" y="70.7">A2</text>
<text x="140.7" y="69.4">T1IN</text>
<text x="163.2" y="69.4">T1OUT</text>
<text x="48" y="73.3">D1</text>
<text x="48" y="75.8">D0</text>
<text x="63.8" y="73.3">A1</text>
<text x="63.8" y="75.8">A0</text>
<text x="140.7" y="74.5">T2IN</text>
<text x="163.2" y="74.5">T2OUT</text>
<text x="48" y="78.3">VCC</text>
<text x="62.2" y="78.3">GND</text>
<text x="140.7" y="79.6">R1OUT</text>
<text x="164.5" y="79.6">R1IN</text>
<text x="140.7" y="84.7">R2OUT</text>
<text x="164.5" y="84.7">R2IN</text>
<text x="155.8" y="90.4" transform="rotate(-90 155.8 90.4)">GND</text>
<text x="72.3" y="101.1">C6</text>
<text x="70.6" y="103.5">100nF</text>
<text x="32.9" y="109.3">D1</text>
<text x="61.9" y="108.8">U3</text>
<text x="61.9" y="111.4">6551</text>
<text x="110.6" y="113.6">22pF</text>
<text x="111.7" y="111.3">C7</text>
<text x="49.3" y="119">IRQB</text>
<text x="60.6" y="117.9" transform="rotate(-90 60.6 117.9)">VCC</text>
<text x="66.2" y="119">RXD</text>
<text x="32.5" y="122">JP1</text>
<text x="49.3" y="124.1">CS0</text>
<text x="66.5" y="121.5">TXD</text>
<text x="97.8" y="121.5">JP2</text>
<text x="108" y="122.8">Y1</text>
<text x="108" y="125.3">1.8432</text>
<text x="115.8" y="125.3">Mhz</text>
<text x="206.8" y="124.5">74HC138</text>
<text x="207" y="122.1">U2</text>
<text x="233.8" y="126">J3</text>
<text x="49.3" y="126.6">CS1B</text>
<text x="49.3" y="131.7">RWB</text>
<text x="64.3" y="129.1">XTALO</text>
<text x="65" y="126.6">XTALI</text>
<text x="97" y="129.2">R1</text>
<text x="97" y="131.5">1M</text>
<text x="124.5" y="127.9">JP3</text>
<text x="197.4" y="129.1">A0</text>
<text x="197.4" y="131.7">A1</text>
<text x="205.3" y="130.1" transform="rotate(-90 205.3 130.1)">VCC</text>
<text x="209.1" y="129.1">~{Y0}</text>
<text x="209.1" y="131.7">~{Y1}</text>
<text x="49.3" y="134.2">RESB</text>
<text x="49.3" y="136.8">PHI2</text>
<text x="64.8" y="136.8">DCDB</text>
<text x="65.2" y="134.2">CTSB</text>
<text x="197.4" y="134.2">A2</text>
<text x="209.1" y="134.2">~{Y2}</text>
<text x="209.1" y="136.8">~{Y3}</text>
<text x="49.3" y="141.8">RS1</text>
<text x="64.9" y="139.3">DSRB</text>
<text x="65.1" y="141.8">DTRB</text>
<text x="178.9" y="140.2" transform="rotate(-90 178.9 140.2)">100nF</text>
<text x="181.3" y="138.5" transform="rotate(-90 181.3 138.5)">C8</text>
<text x="197.4" y="141.8">~{E0}</text>
<text x="209.1" y="139.3">~{Y4}</text>
<text x="209.1" y="141.8">~{Y5}</text>
<text x="49.3" y="144.4">RS0</text>
<text x="49.3" y="149.5">D7</text>
<text x="65.2" y="144.4">RTSB</text>
<text x="66.2" y="149.5">RXC</text>
<text x="197.4" y="144.4">~{E1}</text>
<text x="197.4" y="146.9">E2</text>
<text x="205.3" y="148.1" transform="rotate(-90 205.3 148.1)">GND</text>
<text x="209.1" y="144.4">~{Y6}</text>
<text x="209.1" y="146.9">~{Y7}</text>
<text x="49.3" y="152">D6</text>
<text x="49.3" y="154.5">D5</text>
<text x="49.3" y="157.1">D4</text>
<text x="49.3" y="159.6">D3</text>
<text x="104.1" y="159.6">J4</text>
<text x="49.3" y="162.2">D2</text>
<text x="49.3" y="164.7">D1</text>
<text x="49.3" y="167.2">D0</text>
<text x="104.1" y="162.2">CTS EN</text>
<text x="60.6" y="170.4" transform="rotate(-90 60.6 170.4)">GND</text>
</g>
<g font-size="1.8" fill="#0000c2">
<text x="90.2" y="107">Close</text>
<text x="96.6" y="107">J2</text>
<text x="100" y="107">&amp;</text>
<text x="102.7" y="107">J3</text>
<text x="106.1" y="107">for</text>
<text x="109.9" y="107">WDC W65C51</text>
</g>
<g font-size="1.8">
<text x="218.4" y="130.5">$8400</text>
<text x="218.4" y="128">$8000</text>
<text x="218.4" y="133.1">$8800</text>
<text x="218.4" y="135.6">$8C00</text>
<text x="218.4" y="140.7">$9400</text>
<text x="218.4" y="138.2">$9000</text>
<text x="218.4" y="143.2">$9800</text>
<text x="218.4" y="145.8">$9C00</text>
</g>
</svg>
